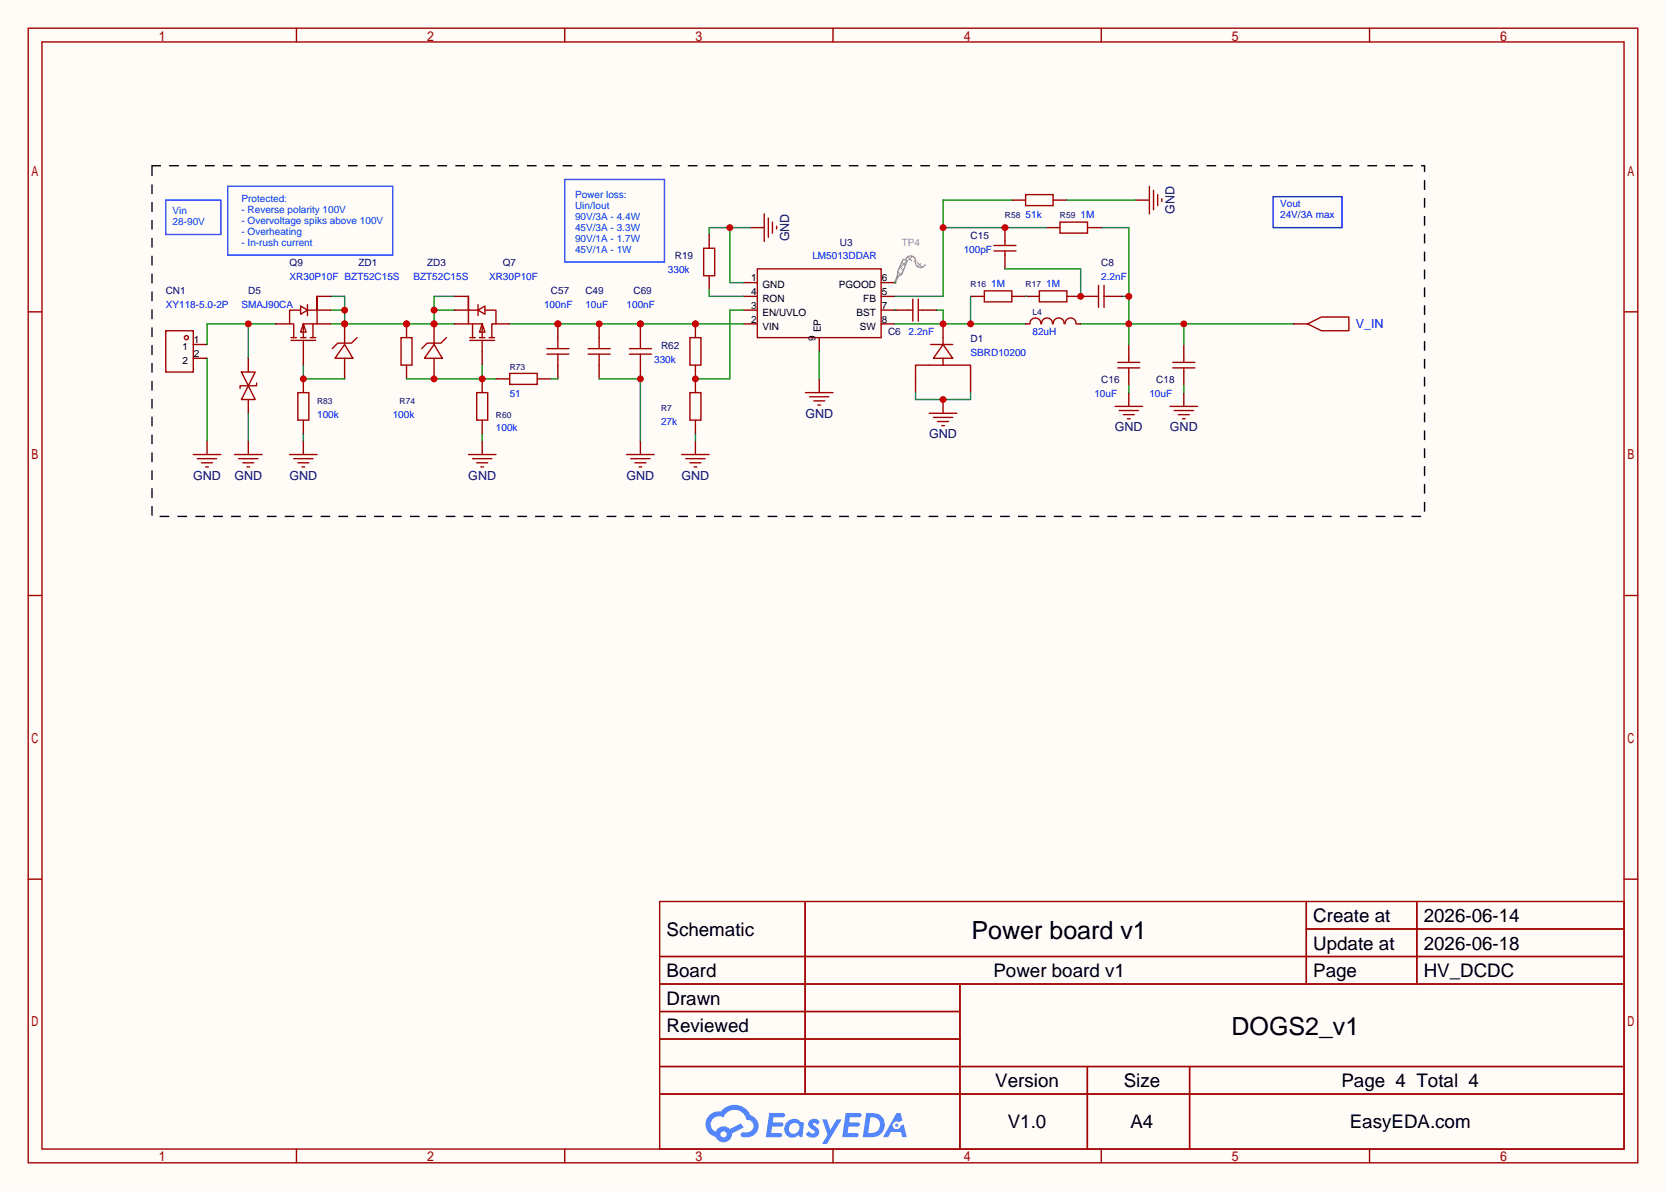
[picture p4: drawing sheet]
<svg xmlns="http://www.w3.org/2000/svg" width="308mm" height="220mm" viewBox="0 0 308 220" stroke-linecap="round" stroke-linejoin="round" font-family="sans-serif">
<path d="M0 0h307.6v220h-307.6z" fill="#fffcf7"/>
<g fill="none" stroke="#a10000" stroke-width=".25">
<path d="M5.2 5.2h297.2v209.6h-297.2zM7.7 7.7h292.1v204.5h-292.1zM54.7 5.2v2.5M104.3 5.2v2.5M153.8 5.2v2.5M203.3 5.2v2.5M252.9 5.2v2.5M5.2 57.6h2.5M299.8 57.6h2.6M5.2 110h2.5M299.8 110h2.6M5.2 162.4h2.5"/>
<path d="M121.8 166.5h178v45.7h-178zM121.8 176.7h178M148.7 166.5v35.6M241.2 166.5v15.2M241.2 171.6h58.6M261.6 166.5v15.2M299.8 162.4h2.6M121.8 181.7h178M121.8 186.8h55.4M121.8 197h178M121.8 191.9h55.4M177.2 181.7v30.5"/>
<path d="M200.8 197v15.2M219.6 197v15.2M54.7 212.2v2.6M104.3 212.2v2.6M121.8 202.1h178M153.8 212.2v2.6M203.3 212.2v2.6M252.9 212.2v2.6"/>
</g>
<g fill="#5487ff">
<path d="M149.5 206.9a1.3 1.3 0 0 1 1.9 .3l-.4 .6a.54 .54 0 0 0-1-.2l.2 .2a1.58 1.58 0 0 1 1 1.5 1.43 1.43 0 0 1-2.4 .2l.5-.6a.64 .64 0 0 0 .5 .5 .64 .64 0 0 0 .6-.3l-.1-.3a1.6 1.6 0 0 1-1.1-1.5z"/>
<path d="M151.8 206.7h.8l.7 2 1.2-2h.9l-2.7 4.5h-.9l1-1.6z"/>
<path d="M142 205.5h1.7a1.31 1.31 0 0 1 1.2 .2 .4 .4 0 0 1-.3 .6h-1.8l-.1 1h1.6a.4 .4 0 0 1 .3 .4 .4 .4 0 0 1-.4 .4h-1.6l-.2 1.2 .8-.1a1.23 1.23 0 0 1 1.2 .2 .39 .39 0 0 1-.4 .6h-2.6z"/>
<path d="M156.1 205.5h1.7a1.32 1.32 0 0 1 1.2 .2 .39 .39 0 0 1-.3 .6h-1.8l-.1 1h1.6a.4 .4 0 0 1 .4 .4 .4 .4 0 0 1-.5 .4h-1.6l-.2 1.1h.8a1.23 1.23 0 0 1 1.2 .2 .39 .39 0 0 1-.4 .6h-2.6z"/>
<path d="M165.5 205.6h.8l.3 1.3-.6 .3a.75 .75 0 0 0-1.1 .3 .75 .75 0 0 0 .5 1.1 .75 .75 0 0 0 .9-.7l.5-.3 .6 2.4h-.8l-.3-.9h-1.8l-.5 .9h-1z"/>
<path d="M159.9 205.6l-.6 4.4h1.4a2.27 2.27 0 0 0 2.7-2.3 2.27 2.27 0 0 0-2.7-2.1zM160.7 206.3a1.5 1.5 0 0 1 1.8 1.6 1.5 1.5 0 0 1-1.9 1.3h-.3z"/>
<path d="M145.4 207.2a1.62 1.62 0 0 0-.4 2.1 1.62 1.62 0 0 0 2 .6l.3-.2 .4 .2 .4 .1 .3-2.4-.1-.3-.5-.1a1.58 1.58 0 0 0-2.4 0zM146 207.7a.99 .99 0 0 1 1.6 .3 .99 .99 0 0 1-.9 1.4 .94 .94 0 0 1-1-.6 .94 .94 0 0 1 .3-1.1z"/>
<path d="M131 206a2.37 2.37 0 0 0 1.1 4 1.54 1.54 0 0 0 1.8 1 1.54 1.54 0 0 0 1.2-1.6l2.2-1.1-.5-.8-2.1 1a1.57 1.57 0 0 0-2.6 .5 1.5 1.5 0 0 1-.7-2.1 1.5 1.5 0 0 1 2.2-.5 2.23 2.23 0 0 1 2.3-1.4 2.23 2.23 0 0 1 2 1.8 1.16 1.16 0 0 1 1.2 1.1 1.16 1.16 0 0 1-1.1 1.2h-.7a.47 .47 0 0 0-.5 .4 .47 .47 0 0 0 .4 .5 2.23 2.23 0 0 0 2.2-.6 2.23 2.23 0 0 0 .5-2.3 2.16 2.16 0 0 0-1.3-1.1 3.2 3.2 0 0 0-5.5-.7l-1.1 .1zM133 209.5a.6 .6 0 0 1 1.2 0 .6 .6 0 0 1-1.2 0z"/>
<circle cx="165.6" cy="207.8" r=".28"/>
</g>
<g fill="none" stroke="#a10000" stroke-width=".25">
<path d="M141.1 39.5v5.1M212.2 34.4v5.1M213 35.2v3.5M213.7 35.9v2.1M214.5 36.7v.5M141.9 40.3v3.5M142.6 41v2.1M143.4 41.8v.5M183.5 45.3h4.1M183.5 46.4h4.1M185.5 44.6v.7M185.5 46.4v.7"/>
<path d="M94.1 69h5.1v2h-5.1zM108.6 65.4h4M108.6 64.4h4M110.6 62.4v2M110.6 65.4v2M127.4 72.5h2v5.1h-2zM148.7 72.5h5.1M149.5 73.3h3.5M150.2 74h2.1M151 74.8h.5M171.6 76.3h5.1M172.3 77.1h3.6"/>
<path d="M173.1 77.9h2M173.9 78.6h.5M205.9 75.1h5M206.4 67.9h4M206.4 66.9h4M206.6 75.8h3.6M207.4 76.6h2M208.2 77.3h.5M208.4 66.2v.7M208.4 67.9v.8M216 75.1h5.1M216.5 67.9h4.1"/>
<path d="M216.5 66.9h4.1M216.8 75.8h3.5M217.6 76.6h2M218.3 77.3h.5M218.6 66.2v.7M218.6 67.9v.8M35.7 83.9h5.1M36.4 84.7h3.6M37.2 85.5h2M38 86.2h.5M43.3 83.9h5.1M44.1 84.7h3.5"/>
<path d="M44.8 85.5h2.1M45.6 86.2h.5M53.5 83.9h5M54.2 84.7h3.6M55 85.5h2M55.8 86.2h.5M86.5 83.9h5.1M87.2 84.7h3.6M88 85.5h2M88.8 86.2h.5M115.7 83.9h5.1M116.5 84.7h3.5"/>
<path d="M117.2 85.5h2.1M118 86.2h.5M125.9 83.9h5M126.6 84.7h3.6M127.4 85.5h2M128.1 86.2h.6"/>
</g>
<g fill="none" stroke="#870000" stroke-width=".25">
<path d="M209.7 37h2.5M110.6 59.8v2.6M138.6 42h2.5M185.5 42v2.6M185.5 47.1v2.6M91.6 70h2.5M99.2 70h2.5M110.6 67.4v2.6M128.4 70v2.5M128.4 77.6v2.5M151.3 70v2.5M174.1 73.8v2.5"/>
<path d="M208.4 63.6v2.6M208.4 68.7v2.5M208.4 72.5v2.6M218.6 63.6v2.6M218.6 68.7v2.5M218.6 72.5v2.6M38.2 81.4v2.5M45.8 81.4v2.5M56 81.4v2.5M89 81.4v2.5M118.2 81.4v2.5M128.4 81.4v2.5"/>
</g>
<path d="M199.5 59.8h39.4M203.3 42h5.1v21.6M207.1 54.7h1.3M218.6 59.8v3.8" fill="none" stroke="#008700" stroke-width=".25"/>
<g fill="#c00">
<circle cx="218.6" cy="59.8" r=".63"/>
<circle cx="208.4" cy="59.8" r=".63"/>
<circle cx="208.4" cy="54.7" r=".63"/>
</g>
<g fill="none" stroke="#a10000" stroke-width=".25">
<path d="M189.4 35.9h5v2.1h-5zM139.8 49.7h22.9v12.7h-22.9zM181.7 53.7h5.1v2.1h-5.1zM191.9 53.7h5.1v2.1h-5.1zM195.7 41h5.1v2.1h-5.1zM30.6 61.1h5.1v7.6h-5.1zM169 70v-2.6h10.2v2.6M171.8 63.6h4.1M174.1 63.6l1.8 2.6h-3.6zM174.1 62.4v1.2M174.1 66.2v1.2"/>
<circle cx="34.4" cy="62.4" r=".38"/>
</g>
<g fill="none" stroke="#870000" stroke-width=".25">
<path d="M186.8 37h2.6M194.4 37h2.6M137.3 52.2h2.5M137.3 59.8h2.5M137.3 57.3h2.5M137.3 54.7h2.5M162.7 52.2h2.5M162.7 59.8h2.5M162.7 57.3h2.5M162.7 54.7h2.5M174.1 59.8v2.6M179.2 54.7h2.5"/>
<path d="M186.8 54.7h5.1M193.2 42h2.5M197 54.7h2.5M200.8 42h2.5M35.7 63.6h2.5M35.7 66.2h2.5M151.3 62.4v2.5M169 70v2.5M179.2 70v2.5"/>
</g>
<path d="M61.1 57.3h2.5M61.1 54.7h2.5v5.1M61.1 59.8h22.8M80.1 57.3h3.8M83.9 54.7h-3.8v5.1M137.3 57.3h-2.6v12.7h-6.3" fill="none" stroke="#008700" stroke-width=".25"/>
<g fill="#c00">
<circle cx="63.6" cy="57.3" r=".63"/>
<circle cx="63.6" cy="59.8" r=".63"/>
<circle cx="75.1" cy="59.8" r=".63"/>
<circle cx="80.1" cy="59.8" r=".63"/>
<circle cx="80.1" cy="57.3" r=".63"/>
</g>
<path d="M94.1 59.8h43.2" fill="none" stroke="#008700" stroke-width=".25"/>
<g fill="#c00">
<circle cx="128.4" cy="59.8" r=".63"/>
<circle cx="118.2" cy="59.8" r=".63"/>
<circle cx="110.6" cy="59.8" r=".63"/>
<circle cx="103" cy="59.8" r=".63"/>
</g>
<path d="M134.7 42v10.2h2.6M138.6 42h-7.7v1.3M38.2 66.2v15.2M110.6 70h7.6v11.4" fill="none" stroke="#008700" stroke-width=".25"/>
<circle cx="134.7" cy="42" r=".63" fill="#c00"/>
<path d="M165.2 59.8h24.2M172.8 57.3h1.3v2.5M179.2 54.7v5.1" fill="none" stroke="#008700" stroke-width=".25"/>
<g fill="#c00">
<circle cx="179.2" cy="59.8" r=".63"/>
<circle cx="174.1" cy="59.8" r=".63"/>
</g>
<path d="M186.8 37h-12.7v17.7h-8.9M174.1 42h19.1" fill="none" stroke="#008700" stroke-width=".25"/>
<g fill="#c00">
<circle cx="185.5" cy="42" r=".63"/>
<circle cx="174.1" cy="42" r=".63"/>
</g>
<path d="M169 72.5v1.3h10.2v-1.3" fill="none" stroke="#008700" stroke-width=".25"/>
<circle cx="174.1" cy="73.8" r=".63" fill="#c00"/>
<path d="M197 37h12.7M165.2 57.3h.1M185.5 49.7h14v5M189.4 54.7h.1" fill="none" stroke="#008700" stroke-width=".25"/>
<path d="M167.8 57.3h.7M168.5 55.2v4.1M169.5 55.2v4.1M169.5 57.3h.8M202.1 54.7h.7M202.8 52.7v4.1M203.8 52.7v4.1M203.8 54.7h.8" fill="none" stroke="#a10000" stroke-width=".25"/>
<path d="M165.2 57.3h2.6M170.3 57.3h2.5M199.5 54.7h2.6M204.6 54.7h2.5" fill="none" stroke="#870000" stroke-width=".25"/>
<circle cx="199.5" cy="54.7" r=".63" fill="#c00"/>
<path d="M151.3 64.9v5.1" fill="none" stroke="#008700" stroke-width=".25"/>
<path d="M128.4 59.8v2.6M130.9 43.3v2.5M130.9 50.9v2.6" fill="none" stroke="#870000" stroke-width=".25"/>
<path d="M129.9 45.8h2.1v5.1h-2.1z" fill="none" stroke="#a10000" stroke-width=".25"/>
<circle cx="128.4" cy="59.8" r=".63" fill="#c00"/>
<path d="M128.4 67.4v2.6" fill="none" stroke="#870000" stroke-width=".25"/>
<circle cx="128.4" cy="70" r=".63" fill="#c00"/>
<path d="M190.1 59.8a1.01 1.01 0 0 1 1.1-1.1 1.01 1.01 0 0 1 1 1.1M192.3 59.8a1.01 1.01 0 0 1 1-1.1 1.01 1.01 0 0 1 1 1.1M194.5 59.8a1.01 1.01 0 0 1 1-1.1 1.01 1.01 0 0 1 1 1.1M196.6 59.8a1.01 1.01 0 0 1 1.1-1.1 1.01 1.01 0 0 1 1 1.1M101 65.4h4M101 64.4h4M103 62.4v2M127.4 62.4h2v5h-2z" fill="none" stroke="#a10000" stroke-width=".25"/>
<path d="M130.9 53.5v1.2h6.4M208.4 71.2v1.3M218.6 71.2v1.3" fill="none" stroke="#008700" stroke-width=".25"/>
<path d="M103 59.8v2.6M189.4 59.8h.7M198.8 59.8h.7M103 67.4v2.6" fill="none" stroke="#870000" stroke-width=".25"/>
<circle cx="103" cy="59.8" r=".63" fill="#c00"/>
<path d="M103 65.4v2M116.2 65.4h4.1" fill="none" stroke="#a10000" stroke-width=".25"/>
<path d="M118.2 67.4v2.6" fill="none" stroke="#870000" stroke-width=".25"/>
<circle cx="118.2" cy="70" r=".63" fill="#c00"/>
<path d="M116.2 64.4h4.1M118.2 62.4v2" fill="none" stroke="#a10000" stroke-width=".25"/>
<path d="M118.2 59.8v2.6" fill="none" stroke="#870000" stroke-width=".25"/>
<circle cx="118.2" cy="59.8" r=".63" fill="#c00"/>
<path d="M118.2 65.4v2" fill="none" stroke="#a10000" stroke-width=".25"/>
<path d="M165.2 51.9v.3M166.8 47.9l.7 .2-1 2.6-.5 .2-.8 1.3 .5-1.5v-.5zM167.3 47.9a.93 .93 0 0 1 1.1-.6 .93 .93 0 0 1 .6 1.1 .94 .94 0 0 0 .7 1 .94 .94 0 0 0 1.1-.5" fill="none" stroke="#999" stroke-width=".25"/>
<path d="M165.5 51.2l.2 .2M165.7 50.2l.6 .6M166.1 49.3l.7 .6M166.5 48.4l.6 .6M166.7 50.2l-.7 .7M167.5 48.1l-1.6 1.6M167.6 47.4l.7 .8M168.5 47.3l-.7 .7M169 48l-.2 .3M169.4 48.5l.9 .9M170 48.7l-.6 .6" fill="none" stroke="#999" stroke-width=".18"/>
<path d="M45.8 59.8v6.4M50.9 59.8h-12.7v3.8M165.2 52.2h.1" fill="none" stroke="#008700" stroke-width=".25"/>
<path d="M28.1 30.6h234.9v64.8h-234.9z" fill="none" stroke="#000" stroke-width=".25" stroke-dasharray="1.5 1.8"/>
<circle cx="45.8" cy="59.8" r=".63" fill="#c00"/>
<path d="M30.6 37h10.2v6.3h-10.2zM42 34.4h30.5v12.7h-30.5zM104.3 33.1h18.4v15.3h-18.4z" fill="none" stroke="#03f" stroke-width=".25"/>
<path d="M235.1 36.3h12.7v5.7h-12.7z" fill="none" stroke="#00f" stroke-width=".25"/>
<g fill="none" stroke="#870000" stroke-width=".25">
<path d="M50.9 59.8h2.6M58.5 59.8h2.6M58.5 54.7h2.6M58.5 57.3h2.6M80.1 59.8v3.8M83.9 59.8h2.6M83.9 54.7h2.6M83.9 57.3h2.6M91.6 59.8h2.5M238.9 59.8h2.5M56 64.9v2.5M80.1 66.2v3.8"/>
<path d="M89 64.9v2.5"/>
</g>
<g fill="none" stroke="#a10000" stroke-width=".25">
<path d="M55.5 56.5l1.3 .8-1.3 .7zM55.5 57.3h-2v2.5h.7v2.6M56 59.8l.5 1.5h-1zM56.8 57.3h1.7v-2.6v5.1h-2.5v2.6M56.8 56.3v2M57.8 59.8v2.6M87.2 59.8v2.6M88.3 57.3l1.2-.8v1.5zM88.3 57.3h-1.8v-2.6v5.1h2.5v2.6M88.3 56.3v2M89 59.8l.5 1.5h-1zM89.5 57.3h2.1v2.5h-.8v2.6"/>
<path d="M241.4 59.8l2.6-1.3h5v2.6h-5zM53.7 62.9h4.6M53.7 62.4h1M55.5 62.4h1M56 62.9v2M57.3 62.4h1M86.7 62.9h4.6M86.7 62.4h1.1M88.5 62.4h1M89 62.9v2M90.3 62.4h1"/>
</g>
<circle cx="80.1" cy="59.8" r=".63" fill="#c00"/>
<path d="M80.1 63.6l1.6 2.6h-3.3zM82.4 62.4l-1 1h-2.5l-1 1" fill="none" stroke="#a10000" stroke-width=".25"/>
<path d="M63.6 59.8v3.8M63.6 66.2v3.8" fill="none" stroke="#870000" stroke-width=".25"/>
<circle cx="63.6" cy="59.8" r=".63" fill="#c00"/>
<path d="M63.6 63.6l1.6 2.6h-3.4zM65.9 62.4l-1 1h-2.5l-1.1 1M74 62.4h2.1v5h-2.1z" fill="none" stroke="#a10000" stroke-width=".25"/>
<path d="M56 67.4v2.6h7.6" fill="none" stroke="#008700" stroke-width=".25"/>
<path d="M75.1 59.8v2.6" fill="none" stroke="#870000" stroke-width=".25"/>
<circle cx="75.1" cy="59.8" r=".63" fill="#c00"/>
<path d="M56 70v2.5M75.1 67.4v2.6M89 70v2.5M89 77.6v2.5" fill="none" stroke="#870000" stroke-width=".25"/>
<path d="M55 72.5h2v5.1h-2zM88 72.5h2v5.1h-2z" fill="none" stroke="#a10000" stroke-width=".25"/>
<circle cx="56" cy="70" r=".63" fill="#c00"/>
<path d="M45.8 66.2v2.5M45.8 73.8v2.5M56 77.6v2.5" fill="none" stroke="#870000" stroke-width=".25"/>
<path d="M75.1 70h16.5M89 67.4v2.6M101.7 70h1.3M56 80.1v1.3M89 80.1v1.3" fill="none" stroke="#008700" stroke-width=".25"/>
<path d="M44.6 68.7h2.5l-1.3 2.5zM45.8 71.2l1.3 2.6h-2.5zM47.4 70.7v.5h-3.1v.6" fill="none" stroke="#a10000" stroke-width=".25"/>
<g fill="#c00">
<circle cx="80.1" cy="70" r=".63"/>
<circle cx="89" cy="70" r=".63"/>
</g>
<path d="M45.8 76.3v5.1M128.4 80.1v1.3" fill="none" stroke="#008700" stroke-width=".25"/>
<g font-size="4.6">
<text x="179.4" y="173.4">Power board v1</text>
<text x="227.4" y="191.2">DOGS2_v1</text>
</g>
<g font-size="3.5">
<text x="123.1" y="172.8">Schematic</text>
<text x="242.5" y="170.3">Create at</text>
<text x="262.9" y="170.3">2026-06-14</text>
<text x="242.5" y="175.4">Update at</text>
<text x="262.9" y="175.4">2026-06-18</text>
<text x="123.1" y="180.5">Board</text>
<text x="123.1" y="185.5">Drawn</text>
<text x="183.4" y="180.5">Power board v1</text>
<text x="242.5" y="180.5">Page</text>
<text x="262.9" y="180.5">HV_DCDC</text>
<text x="123.1" y="190.6">Reviewed</text>
<text x="183.8" y="200.8">Version</text>
<text x="207.5" y="200.8">Size</text>
<text x="247.7" y="200.8">Page 4 Total 4</text>
<text x="186.1" y="208.4">V1.0</text>
<text x="208.7" y="208.4">A4</text>
<text x="249.2" y="208.4">EasyEDA.com</text>
</g>
<g font-size="2.3" fill="#000080">
<text x="216.8" y="39.5" transform="rotate(-90 216.8 39.5)">GND</text>
<text x="145.7" y="44.6" transform="rotate(-90 145.7 44.6)">GND</text>
<text x="148.7" y="77.1">GND</text>
<text x="171.6" y="80.9">GND</text>
<text x="205.8" y="79.7">GND</text>
<text x="216" y="79.7">GND</text>
<text x="35.7" y="88.6">GND</text>
<text x="43.3" y="88.6">GND</text>
<text x="53.4" y="88.6">GND</text>
<text x="86.5" y="88.6">GND</text>
<text x="115.7" y="88.6">GND</text>
<text x="125.8" y="88.6">GND</text>
</g>
<text font-size="2.3" fill="#00f" x="250.3" y="60.6">V_IN</text>
<g font-size="1.8" fill="#03f">
<text x="31.9" y="39.5">Vin</text>
<text x="31.9" y="41.6">28-90V</text>
<text x="44.6" y="37.3">Protected:</text>
<text x="44.6" y="39.3">- Reverse polarity 100V</text>
<text x="44.6" y="41.3">- Overvoltage spiks above 100V</text>
<text x="106.2" y="36.5">Power loss:</text>
<text x="106.2" y="38.5">Uin/Iout</text>
<text x="106.2" y="40.6">90V/3A - 4.4W</text>
<text x="44.6" y="43.4">- Overheating</text>
<text x="44.6" y="45.4">- In-rush current</text>
<text x="106.2" y="42.6">45V/3A - 3.3W</text>
<text x="106.2" y="44.6">90V/1A - 1.7W</text>
<text x="106.2" y="46.7">45V/1A - 1W</text>
</g>
<g font-size="1.8" fill="#00f">
<text x="189.4" y="40.3">51k</text>
<text x="199.5" y="40.3">1M</text>
<text x="236.3" y="38.3">Vout</text>
<text x="236.3" y="40.3">24V/3A max</text>
<text x="150" y="47.9">LM5013DDAR</text>
<text x="177.9" y="46.7">100pF</text>
<text x="53.5" y="51.7">XR30P10F BZT52C15S</text>
<text x="76.3" y="51.7">BZT52C15S</text>
<text x="90.3" y="51.7">XR30P10F</text>
<text x="123.3" y="50.5">330k</text>
<text x="183" y="53">1M</text>
<text x="193.2" y="53">1M</text>
<text x="203.3" y="51.7">2.2nF</text>
<text x="30.6" y="56.8">XY118-5.0-2P</text>
<text x="44.6" y="56.8">SMAJ90CA</text>
<text x="100.5" y="56.8">100nF</text>
<text x="108.1" y="56.8">10uF</text>
<text x="115.7" y="56.8">100nF</text>
<text x="167.8" y="61.9">2.2nF</text>
<text x="179.2" y="65.7">SBRD10200</text>
<text x="190.6" y="61.9">82uH</text>
<text x="120.8" y="67">330k</text>
<text x="58.5" y="77.1">100k</text>
<text x="72.5" y="77.1">100k</text>
<text x="94.1" y="73.3">51</text>
<text x="202.1" y="73.3">10uF</text>
<text x="212.2" y="73.3">10uF</text>
<text x="91.6" y="79.7">100k</text>
<text x="122" y="78.4">27k</text>
</g>
<g font-size="1.8" fill="#000080">
<text x="124.6" y="47.9">R19</text>
<text x="155.1" y="45.4">U3</text>
<text x="179.2" y="44.1">C15</text>
<text x="53.5" y="49.2">Q9</text>
<text x="66.2" y="49.2">ZD1</text>
<text x="78.9" y="49.2">ZD3</text>
<text x="92.8" y="49.2">Q7</text>
<text x="203.3" y="49.2">C8</text>
<text x="30.6" y="54.3">CN1</text>
<text x="45.8" y="54.3">D5</text>
<text x="101.7" y="54.3">C57</text>
<text x="108.1" y="54.3">C49</text>
<text x="117" y="54.3">C69</text>
<text x="122" y="64.4">R62</text>
<text x="164" y="61.9">C6</text>
<text x="179.2" y="63.2">D1</text>
<text x="203.3" y="70.8">C16</text>
<text x="213.5" y="70.8">C18</text>
</g>
<text font-size="1.8" fill="#999" x="166.5" y="45.4">TP4</text>
<g font-size="1.8">
<text x="138.7" y="52">1</text>
<text x="140.8" y="53.2">GND</text>
<text x="154.9" y="53.2">PGOOD</text>
<text x="162.8" y="52">6</text>
<text x="138.7" y="59.6">2</text>
<text x="138.7" y="57">3</text>
<text x="138.7" y="54.5">4</text>
<text x="140.8" y="58.3">EN/UVLO</text>
<text x="140.8" y="55.8">RON</text>
<text x="158.2" y="58.3">BST</text>
<text x="159.4" y="55.8">FB</text>
<text x="162.8" y="54.5">5</text>
<text x="162.8" y="57">7</text>
<text x="162.8" y="59.6">8</text>
<text x="33.7" y="64.7">1</text>
<text x="35.8" y="63.4">1</text>
<text x="35.8" y="65.9">2</text>
<text x="140.8" y="60.9">VIN</text>
<text x="150.5" y="62.9" transform="rotate(-90 150.5 62.9)">9</text>
<text x="151.6" y="61.4" transform="rotate(-90 151.6 61.4)">EP</text>
<text x="158.8" y="60.9">SW</text>
<text x="33.7" y="67.2">2</text>
</g>
<g font-size="1.6" fill="#000080">
<text x="185.5" y="40.3">R58</text>
<text x="195.7" y="40.3">R59</text>
<text x="179.2" y="53">R16</text>
<text x="189.4" y="53">R17</text>
<text x="190.6" y="58.1">L4</text>
<text x="94.1" y="68.2">R73</text>
<text x="58.5" y="74.6">R83</text>
<text x="73.8" y="74.6">R74</text>
<text x="91.6" y="77.1">R60</text>
<text x="122" y="75.9">R7</text>
</g>
</svg>
